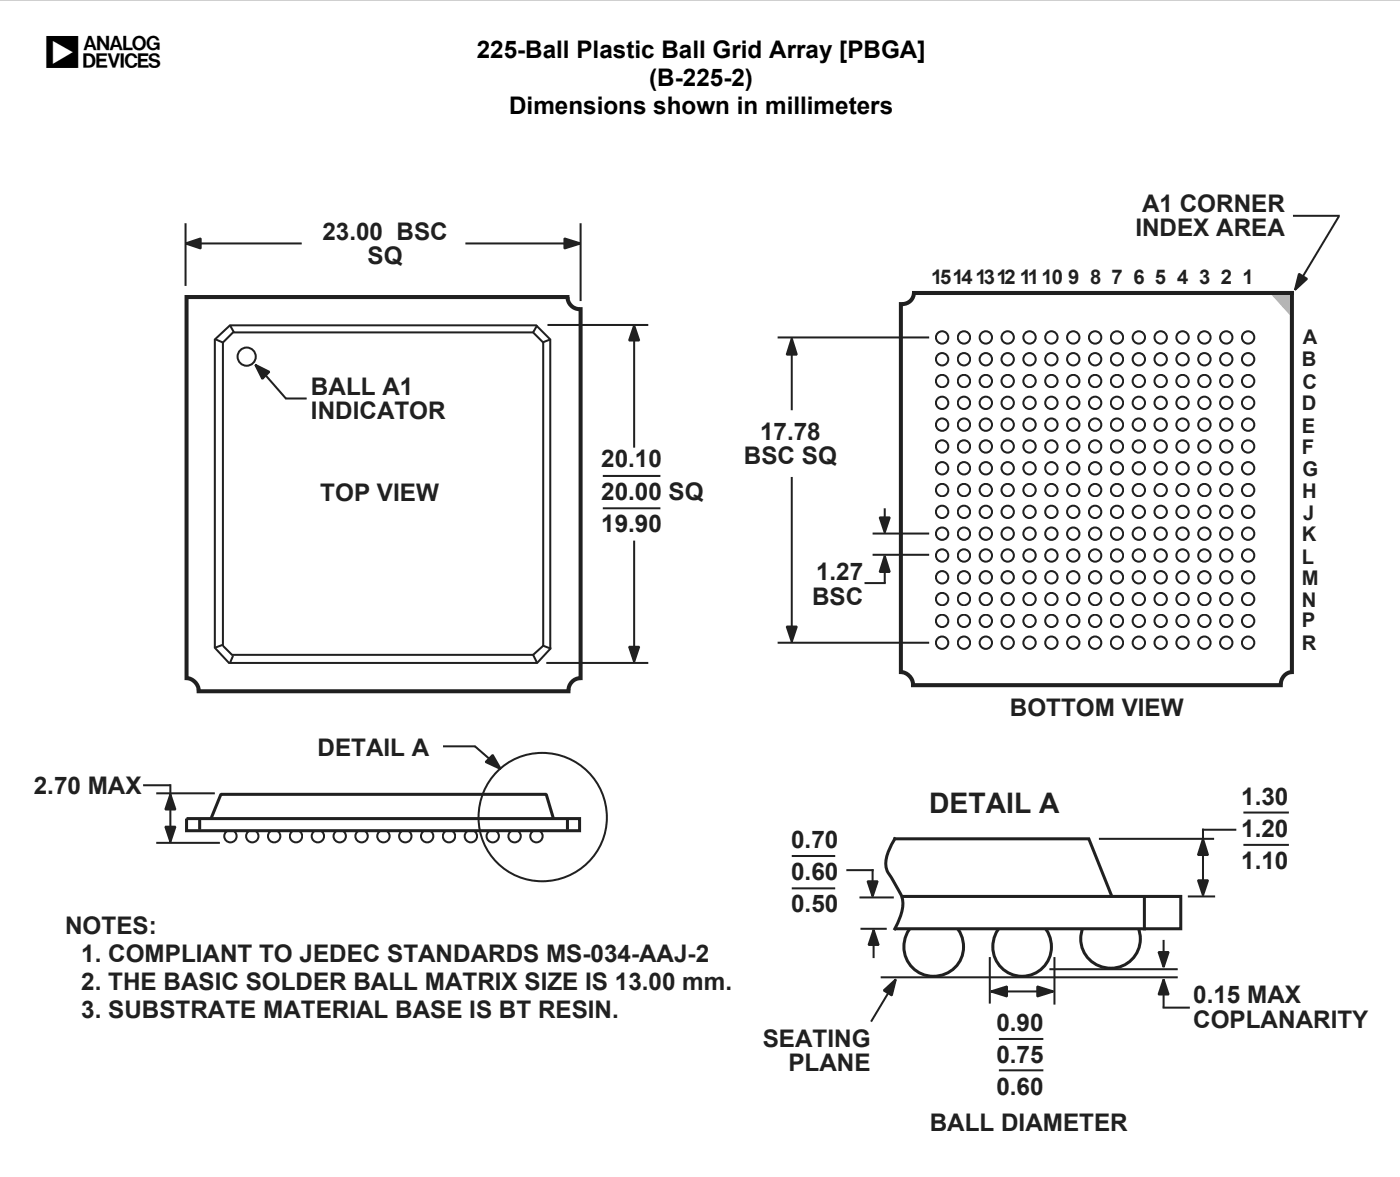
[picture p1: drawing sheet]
<svg xmlns="http://www.w3.org/2000/svg" width="122mm" height="103mm" viewBox="0 0 122 103" stroke-linecap="round" stroke-linejoin="round" font-family="sans-serif">
<path d="M-.1 0h122.4" fill="none" stroke="#000" stroke-width=".09"/>
<path d="M16.3 25.9v33.3M78.6 26.5v32.1M17.3 60.3h32.3" fill="none" stroke="#231f20" stroke-width=".35"/>
<path d="M17.5 21.2h8.7M52.7 41.5h4.9M52.7 44.3h4.9M69.1 41.7v13M69.2 74.7h3.6M69.2 77.5h3.6M108.6 70.9h3.8M108.6 73.7h3.8M87.3 90.7h3.7M87.3 93.4h3.7M101.6 87.9h2.2" fill="none" stroke="#231f20" stroke-width=".18"/>
<path d="M24.9 34.7h1.9z" fill="#231f20"/>
<g fill="none" stroke="#231f20" stroke-width=".18">
<path d="M16.2 19.6v5.3M50.7 19.6v6.6M18.8 29.6l1.3-1.2h26.7l1.2 1.2v27l-1.1 1.2h-26.9l-1.2-1.3zM18.8 29.6l.7 .3M19.5 29.9l.8-.9h26.2l.9 .9v26.4l-.9 .8h-26.2l-.8-.8zM20.1 28.4l.3 .6M23.1 32.6l1.8 2.1M24.9 34.8h1.9M40.7 21.2h8.7M46.9 28.4l-.4 .6M47.9 28.4h8.6M48 29.6l-.7 .3"/>
<path d="M55.4 29.4v9.6M19.5 56.3l-.7 .2M20.3 57.2l-.2 .6M46.5 57.1l.4 .7M47.4 56.3l.7 .3M47.8 57.8h8.7M55.4 47.3v9.9M38.8 65.1h2.6"/>
<circle cx="21.5" cy="31.1" r=".79"/>
<circle cx="82.2" cy="37.1" r=".54"/>
<circle cx="82.2" cy="29.4" r=".54"/>
<circle cx="82.2" cy="31.3" r=".54"/>
<circle cx="82.2" cy="33.2" r=".54"/>
<circle cx="82.2" cy="35.2" r=".54"/>
<circle cx="82.2" cy="39" r=".54"/>
<circle cx="84.1" cy="33.2" r=".54"/>
<circle cx="84.1" cy="35.2" r=".54"/>
<circle cx="84.1" cy="39" r=".54"/>
<circle cx="84.1" cy="29.4" r=".54"/>
<circle cx="84.1" cy="31.3" r=".54"/>
<circle cx="84.1" cy="37.1" r=".54"/>
<circle cx="86.1" cy="39" r=".54"/>
<circle cx="86.1" cy="35.2" r=".54"/>
<circle cx="86.1" cy="29.4" r=".54"/>
<circle cx="86.1" cy="37.1" r=".54"/>
<circle cx="86.1" cy="31.3" r=".54"/>
<circle cx="86.1" cy="33.2" r=".54"/>
<circle cx="88" cy="31.3" r=".54"/>
<circle cx="88" cy="39" r=".54"/>
<circle cx="88" cy="35.2" r=".54"/>
<circle cx="88" cy="37.1" r=".54"/>
<circle cx="88" cy="33.2" r=".54"/>
<circle cx="88" cy="29.4" r=".54"/>
<circle cx="89.9" cy="39" r=".54"/>
<circle cx="89.9" cy="33.2" r=".54"/>
<circle cx="89.9" cy="29.4" r=".54"/>
<circle cx="89.9" cy="31.3" r=".54"/>
<circle cx="89.9" cy="37.1" r=".54"/>
<circle cx="89.9" cy="35.2" r=".54"/>
<circle cx="91.8" cy="37.1" r=".54"/>
<circle cx="91.8" cy="33.2" r=".54"/>
<circle cx="91.8" cy="35.2" r=".54"/>
<circle cx="91.8" cy="31.3" r=".54"/>
<circle cx="91.8" cy="29.4" r=".54"/>
<circle cx="91.8" cy="39" r=".54"/>
<circle cx="93.7" cy="37.1" r=".54"/>
<circle cx="93.7" cy="39" r=".54"/>
<circle cx="93.7" cy="29.4" r=".54"/>
<circle cx="93.7" cy="35.2" r=".54"/>
<circle cx="93.7" cy="33.2" r=".54"/>
<circle cx="93.7" cy="31.3" r=".54"/>
<circle cx="95.6" cy="33.2" r=".54"/>
<circle cx="95.6" cy="29.4" r=".54"/>
<circle cx="95.6" cy="39" r=".54"/>
<circle cx="95.6" cy="37.1" r=".54"/>
<circle cx="95.6" cy="31.3" r=".54"/>
<circle cx="95.6" cy="35.2" r=".54"/>
<circle cx="97.5" cy="39" r=".54"/>
<circle cx="97.5" cy="37.1" r=".54"/>
<circle cx="97.5" cy="35.2" r=".54"/>
<circle cx="97.5" cy="33.2" r=".54"/>
<circle cx="97.5" cy="29.4" r=".54"/>
<circle cx="97.5" cy="31.3" r=".54"/>
<circle cx="99.4" cy="37.1" r=".54"/>
<circle cx="99.4" cy="29.4" r=".54"/>
<circle cx="99.4" cy="35.2" r=".54"/>
<circle cx="99.4" cy="31.3" r=".54"/>
<circle cx="99.4" cy="33.2" r=".54"/>
<circle cx="99.4" cy="39" r=".54"/>
<circle cx="101.3" cy="31.3" r=".54"/>
<circle cx="101.3" cy="39" r=".54"/>
<circle cx="101.3" cy="35.2" r=".54"/>
<circle cx="101.3" cy="33.2" r=".54"/>
<circle cx="101.3" cy="29.4" r=".54"/>
<circle cx="101.3" cy="37.1" r=".54"/>
<circle cx="103.2" cy="31.3" r=".54"/>
<circle cx="103.2" cy="37.1" r=".54"/>
<circle cx="103.2" cy="35.2" r=".54"/>
<circle cx="103.2" cy="29.4" r=".54"/>
<circle cx="103.2" cy="39" r=".54"/>
<circle cx="103.2" cy="33.2" r=".54"/>
<circle cx="105.1" cy="37.1" r=".54"/>
<circle cx="105.1" cy="33.2" r=".54"/>
<circle cx="105.1" cy="31.3" r=".54"/>
<circle cx="105.1" cy="35.2" r=".54"/>
<circle cx="105.1" cy="29.4" r=".54"/>
<circle cx="105.1" cy="39" r=".54"/>
<circle cx="107" cy="29.4" r=".54"/>
<circle cx="107" cy="39" r=".54"/>
<circle cx="107" cy="35.2" r=".54"/>
<circle cx="107" cy="31.3" r=".54"/>
<circle cx="107" cy="37.1" r=".54"/>
<circle cx="107" cy="33.2" r=".54"/>
<circle cx="108.9" cy="35.2" r=".54"/>
<circle cx="108.9" cy="33.2" r=".54"/>
<circle cx="108.9" cy="31.3" r=".54"/>
<circle cx="108.9" cy="37.1" r=".54"/>
<circle cx="108.9" cy="39" r=".54"/>
<circle cx="108.9" cy="29.4" r=".54"/>
<circle cx="82.2" cy="48.5" r=".54"/>
<circle cx="82.2" cy="52.3" r=".54"/>
<circle cx="82.2" cy="54.2" r=".54"/>
<circle cx="82.2" cy="40.9" r=".54"/>
<circle cx="82.2" cy="42.8" r=".54"/>
<circle cx="82.2" cy="46.6" r=".54"/>
<circle cx="82.2" cy="50.4" r=".54"/>
<circle cx="82.2" cy="44.7" r=".54"/>
<circle cx="82.2" cy="56.1" r=".54"/>
<circle cx="84.1" cy="52.3" r=".54"/>
<circle cx="84.1" cy="46.6" r=".54"/>
<circle cx="84.1" cy="54.2" r=".54"/>
<circle cx="84.1" cy="40.9" r=".54"/>
<circle cx="84.1" cy="48.5" r=".54"/>
<circle cx="84.1" cy="42.8" r=".54"/>
<circle cx="84.1" cy="50.4" r=".54"/>
<circle cx="84.1" cy="56.1" r=".54"/>
<circle cx="84.1" cy="44.7" r=".54"/>
<circle cx="86.1" cy="44.7" r=".54"/>
<circle cx="86.1" cy="42.8" r=".54"/>
<circle cx="86.1" cy="56.1" r=".54"/>
<circle cx="86.1" cy="40.9" r=".54"/>
<circle cx="86.1" cy="50.4" r=".54"/>
<circle cx="86.1" cy="46.6" r=".54"/>
<circle cx="86.1" cy="48.5" r=".54"/>
<circle cx="86.1" cy="52.3" r=".54"/>
<circle cx="86.1" cy="54.2" r=".54"/>
<circle cx="88" cy="42.8" r=".54"/>
<circle cx="88" cy="40.9" r=".54"/>
<circle cx="88" cy="52.3" r=".54"/>
<circle cx="88" cy="44.7" r=".54"/>
<circle cx="88" cy="46.6" r=".54"/>
<circle cx="88" cy="48.5" r=".54"/>
<circle cx="88" cy="54.2" r=".54"/>
<circle cx="88" cy="56.1" r=".54"/>
<circle cx="88" cy="50.4" r=".54"/>
<circle cx="89.9" cy="50.4" r=".54"/>
<circle cx="89.9" cy="44.7" r=".54"/>
<circle cx="89.9" cy="42.8" r=".54"/>
<circle cx="89.9" cy="56.1" r=".54"/>
<circle cx="89.9" cy="46.6" r=".54"/>
<circle cx="89.9" cy="48.5" r=".54"/>
<circle cx="89.9" cy="52.3" r=".54"/>
<circle cx="89.9" cy="40.9" r=".54"/>
<circle cx="89.9" cy="54.2" r=".54"/>
<circle cx="91.8" cy="40.9" r=".54"/>
<circle cx="91.8" cy="48.5" r=".54"/>
<circle cx="91.8" cy="52.3" r=".54"/>
<circle cx="91.8" cy="54.2" r=".54"/>
<circle cx="91.8" cy="44.7" r=".54"/>
<circle cx="91.8" cy="56.1" r=".54"/>
<circle cx="91.8" cy="42.8" r=".54"/>
<circle cx="91.8" cy="50.4" r=".54"/>
<circle cx="91.8" cy="46.6" r=".54"/>
<circle cx="93.7" cy="52.3" r=".54"/>
<circle cx="93.7" cy="48.5" r=".54"/>
<circle cx="93.7" cy="44.7" r=".54"/>
<circle cx="93.7" cy="56.1" r=".54"/>
<circle cx="93.7" cy="42.8" r=".54"/>
<circle cx="93.7" cy="50.4" r=".54"/>
<circle cx="93.7" cy="40.9" r=".54"/>
<circle cx="93.7" cy="54.2" r=".54"/>
<circle cx="93.7" cy="46.6" r=".54"/>
<circle cx="95.6" cy="46.6" r=".54"/>
<circle cx="95.6" cy="42.8" r=".54"/>
<circle cx="95.6" cy="44.7" r=".54"/>
<circle cx="95.6" cy="50.4" r=".54"/>
<circle cx="95.6" cy="56.1" r=".54"/>
<circle cx="95.6" cy="52.3" r=".54"/>
<circle cx="95.6" cy="54.2" r=".54"/>
<circle cx="95.6" cy="40.9" r=".54"/>
<circle cx="95.6" cy="48.5" r=".54"/>
<circle cx="97.5" cy="48.5" r=".54"/>
<circle cx="97.5" cy="42.8" r=".54"/>
<circle cx="97.5" cy="50.4" r=".54"/>
<circle cx="97.5" cy="40.9" r=".54"/>
<circle cx="97.5" cy="52.3" r=".54"/>
<circle cx="97.5" cy="54.2" r=".54"/>
<circle cx="97.5" cy="44.7" r=".54"/>
<circle cx="97.5" cy="56.1" r=".54"/>
<circle cx="97.5" cy="46.6" r=".54"/>
<circle cx="99.4" cy="52.3" r=".54"/>
<circle cx="99.4" cy="40.9" r=".54"/>
<circle cx="99.4" cy="48.5" r=".54"/>
<circle cx="99.4" cy="54.2" r=".54"/>
<circle cx="99.4" cy="42.8" r=".54"/>
<circle cx="99.4" cy="46.6" r=".54"/>
<circle cx="99.4" cy="50.4" r=".54"/>
<circle cx="99.4" cy="44.7" r=".54"/>
<circle cx="99.4" cy="56.1" r=".54"/>
<circle cx="101.3" cy="56.1" r=".54"/>
<circle cx="101.3" cy="48.5" r=".54"/>
<circle cx="101.3" cy="52.3" r=".54"/>
<circle cx="101.3" cy="42.8" r=".54"/>
<circle cx="101.3" cy="50.4" r=".54"/>
<circle cx="101.3" cy="40.9" r=".54"/>
<circle cx="101.3" cy="46.6" r=".54"/>
<circle cx="101.3" cy="54.2" r=".54"/>
<circle cx="101.3" cy="44.7" r=".54"/>
<circle cx="103.2" cy="44.7" r=".54"/>
<circle cx="103.2" cy="52.3" r=".54"/>
<circle cx="103.2" cy="42.8" r=".54"/>
<circle cx="103.2" cy="50.4" r=".54"/>
<circle cx="103.2" cy="56.1" r=".54"/>
<circle cx="103.2" cy="40.9" r=".54"/>
<circle cx="103.2" cy="48.5" r=".54"/>
<circle cx="103.2" cy="46.6" r=".54"/>
<circle cx="103.2" cy="54.2" r=".54"/>
<circle cx="105.1" cy="40.9" r=".54"/>
<circle cx="105.1" cy="46.6" r=".54"/>
<circle cx="105.1" cy="54.2" r=".54"/>
<circle cx="105.1" cy="56.1" r=".54"/>
<circle cx="105.1" cy="42.8" r=".54"/>
<circle cx="105.1" cy="44.7" r=".54"/>
<circle cx="105.1" cy="50.4" r=".54"/>
<circle cx="105.1" cy="48.5" r=".54"/>
<circle cx="105.1" cy="52.3" r=".54"/>
<circle cx="107" cy="42.8" r=".54"/>
<circle cx="107" cy="50.4" r=".54"/>
<circle cx="107" cy="52.3" r=".54"/>
<circle cx="107" cy="40.9" r=".54"/>
<circle cx="107" cy="56.1" r=".54"/>
<circle cx="107" cy="46.6" r=".54"/>
<circle cx="107" cy="48.5" r=".54"/>
<circle cx="107" cy="54.2" r=".54"/>
<circle cx="107" cy="44.7" r=".54"/>
<circle cx="108.9" cy="46.6" r=".54"/>
<circle cx="108.9" cy="54.2" r=".54"/>
<circle cx="108.9" cy="40.9" r=".54"/>
<circle cx="108.9" cy="48.5" r=".54"/>
<circle cx="108.9" cy="52.3" r=".54"/>
<circle cx="108.9" cy="42.8" r=".54"/>
<circle cx="108.9" cy="50.4" r=".54"/>
<circle cx="108.9" cy="56.1" r=".54"/>
<circle cx="108.9" cy="44.7" r=".54"/>
<circle cx="20.1" cy="73" r=".54"/>
<circle cx="22" cy="73" r=".54"/>
<circle cx="23.9" cy="73" r=".54"/>
<circle cx="25.8" cy="73" r=".54"/>
<circle cx="27.7" cy="73" r=".54"/>
<circle cx="29.7" cy="73" r=".54"/>
<circle cx="31.6" cy="73" r=".54"/>
<circle cx="33.5" cy="73" r=".54"/>
<circle cx="35.4" cy="73" r=".54"/>
<circle cx="37.3" cy="73" r=".54"/>
<circle cx="39.2" cy="73" r=".54"/>
<circle cx="41.1" cy="73" r=".54"/>
<circle cx="43" cy="73" r=".54"/>
<circle cx="44.9" cy="73" r=".54"/>
<circle cx="46.8" cy="73" r=".54"/>
</g>
<path d="M16.4 25.9h33.1a1.07 1.07 0 0 0 1.1 1.1M50.7 27v32.2a1.07 1.07 0 0 0-1.1 1M16.3 59.2a1.13 1.13 0 0 1 1 1" fill="none" stroke="#231f20" stroke-width=".35"/>
<g fill="#231f20" stroke="#231f20" stroke-width=".18">
<path d="M49.3 20.8l1.4 .4-1.4 .5z"/>
<path d="M16.2 21.2l1.3-.4v.9z"/>
<path d="M54.9 56.4h.9l-.4 1.4z"/>
<path d="M55.4 28.4l.4 1.3h-.9z"/>
<path d="M22.3 31.8l1.2 .6-.6 .7z"/>
</g>
<path d="M40.7 21.2h8.7" fill="none" stroke="#231f20" stroke-width=".09"/>
<path d="M18.3 71.7l1-2.4h28.4l.7 2.4" fill="none" stroke="#231f20" stroke-width=".26"/>
<path d="M16.3 71.4h34.3v1.1h-34.3zM17.4 71.5v.9zM49.5 71.5v.9z" fill="#fff"/>
<path d="M16.3 71.4h34.3v1.1h-34.3zM17.4 71.5v.9M49.5 71.5v.9" fill="none" stroke="#231f20" stroke-width=".26"/>
<g fill="#231f20" stroke="#231f20" stroke-width=".18">
<path d="M14.9 69.3l.4 1.3h-.9z"/>
<path d="M14.4 72.1h.9l-.4 1.4z"/>
</g>
<g fill="none" stroke="#231f20" stroke-width=".18">
<path d="M12.6 68.5h2.2M13.7 69.2h5M13.7 73.5h5.4M14.9 68.5v4.2"/>
<circle cx="47.4" cy="71.3" r="5.6"/>
</g>
<path d="M41.5 65.2l1.3 1.1z" fill="#231f20"/>
<path d="M112.9 18.8h4M116.8 18.9l-3.4 5.8M68 29.4h13M69.1 30.4v5.3M68 56.1h13M75.5 50.9h1.7M76.3 46.6h4.7M76.3 48.4h4.7M77.2 44.4v1.4M77.2 49.3v1.5M41.5 65.2l1.3 1.1" fill="none" stroke="#231f20" stroke-width=".18"/>
<g fill="#231f20" stroke="#231f20" stroke-width=".18">
<path d="M42.4 66.5l.6-.6 .7 1.2z"/>
<path d="M68.7 54.7h.9l-.5 1.3z"/>
<path d="M69.1 29.5l.5 1.4h-.9z"/>
<path d="M76.8 45.1h.9l-.5 1.4z"/>
<path d="M77.2 48.5l.5 1.4h-.9z"/>
<path d="M113.4 23.9l.7 .4-1.1 1z"/>
</g>
<path d="M79.8 25.5a1.02 1.02 0 0 1-1.1 1M79.8 25.6h33v33a1.06 1.06 0 0 0-1 1.1M78.6 58.6a1.13 1.13 0 0 1 1.1 1.1M79.7 59.8h32.1" fill="none" stroke="#231f20" stroke-width=".35"/>
<path d="M69.1 30.4v5.3" fill="none" stroke="#231f20" stroke-width=".09"/>
<path d="M111 25.7h1.6v1.8z" fill-rule="evenodd" fill="#abb2b9"/>
<path d="M96 73.2h9.9M103.8 78.2h2.2M105 72.4v4.4M77.7 86.4l-1.6 2.7M91.7 84.6h11" fill="none" stroke="#231f20" stroke-width=".18"/>
<g fill="#231f20" stroke="#231f20" stroke-width=".18">
<path d="M77.1 86.4l1.1-1-.4 1.5z"/>
<path d="M105 73.2l.4 1.4h-.8z"/>
<path d="M104.6 76.8h.8l-.4 1.3z"/>
</g>
<g fill="none" stroke="#231f20" stroke-width=".26">
<path d="M78.1 73.2h16.9l2 4.8"/>
<circle cx="81.5" cy="82.6" r="2.61"/>
<circle cx="89.2" cy="82.6" r="2.58"/>
<circle cx="97" cy="81.9" r="2.58"/>
</g>
<path d="M78.8 78.2h24.3v2.8h-24.9zM99.9 78.4v2.6z" fill="#fff"/>
<path d="M78.1 73.2a3.9 3.9 0 0 0-.7 2.5l.1 .4 .7 1.2a2.67 2.67 0 0 1 .2 3.1l-.3 .6M78.8 78.2h24.3v2.8h-24.9M99.9 78.4v2.6" fill="none" stroke="#231f20" stroke-width=".26"/>
<path d="M74 75.9h2.2v1.6M75.1 78.3h2.8M105 72.4h2.8M75.2 81h2.1M76.3 81.9v1.6M77 85.3h25.7M86.4 83.6v3.9M87.2 86.5h3.7M92 83.6v4M101.6 82.1v1.6M101.6 86.2v1.6" fill="none" stroke="#231f20" stroke-width=".18"/>
<g fill="#231f20" stroke="#231f20" stroke-width=".18">
<path d="M101.6 85.4l.4 1.4h-.9z"/>
<path d="M101.1 83.1h.9l-.4 1.3z"/>
<path d="M76.3 81.1l.4 1.3h-.9z"/>
<path d="M75.7 76.9h.9l-.4 1.3z"/>
<path d="M90.5 86.1l1.5 .4-1.5 .4z"/>
<path d="M86.5 86.5l1.4-.4v.8z"/>
</g>
<text font-size="3.5" x="4.1" y="6">a</text>
<text font-size="2.5" fill="#231f20" x="81.1" y="70.9">DETAIL A</text>
<g font-size="2.1">
<text x="41.6" y="5">225-Ball Plastic Ball Grid Array [PBGA]</text>
<text x="44.4" y="10">Dimensions shown in millimeters</text>
<text x="56.7" y="7.5">(B-225-2)</text>
</g>
<g font-size="2.1" fill="#231f20">
<text x="28.1" y="21">23.00 BSC</text>
<text x="32.1" y="23.1">SQ</text>
<text x="99.1" y="20.6">INDEX AREA</text>
<text x="99.7" y="18.5">A1 CORNER</text>
<text x="27.1" y="34.5">BALL A1</text>
<text x="27.1" y="36.6">INDICATOR</text>
<text x="52.5" y="40.8">20.10</text>
<text x="64.9" y="40.5">BSC SQ</text>
<text x="66.3" y="38.4">17.78</text>
<text x="28" y="43.7">TOP VIEW</text>
<text x="52.5" y="43.6">20.00 SQ</text>
<text x="52.5" y="46.4">19.90</text>
<text x="70.9" y="52.8">BSC</text>
<text x="71.2" y="50.6">1.27</text>
<text x="27.7" y="66">DETAIL A</text>
<text x="88.2" y="62.4">BOTTOM VIEW</text>
<text x="2.9" y="69.3">2.70 MAX</text>
<text x="108.3" y="70.2">1.30</text>
<text x="69.1" y="74">0.70</text>
<text x="69.1" y="76.8">0.60</text>
<text x="108.3" y="73">1.20</text>
<text x="108.3" y="75.8">1.10</text>
<text x="5.7" y="81.5">NOTES:</text>
<text x="7.1" y="83.9">1. COMPLIANT TO JEDEC STANDARDS MS-034-AAJ-2</text>
<text x="69.1" y="79.6">0.50</text>
<text x="7.1" y="86.4">2. THE BASIC SOLDER BALL MATRIX SIZE IS 13.00 mm.</text>
<text x="7.1" y="88.9">3. SUBSTRATE MATERIAL BASE IS BT RESIN.</text>
<text x="87" y="89.9">0.90</text>
<text x="104.2" y="87.6">0.15 MAX</text>
<text x="104.2" y="89.7">COPLANARITY</text>
<text x="66.6" y="91.4">SEATING</text>
<text x="68.8" y="93.5">PLANE</text>
<text x="87" y="92.7">0.75</text>
<text x="87" y="95.6">0.60</text>
<text x="81.2" y="98.6">BALL DIAMETER</text>
</g>
<g font-size="1.8" fill="#231f20">
<text x="81.3" y="24.7">15141312 1110 9 8 7 6 5 4 3 2</text>
<text x="108.5" y="24.7">1</text>
<text x="113.6" y="31.9">B</text>
<text x="113.6" y="35.8">D</text>
<text x="113.7" y="33.9">C</text>
<text x="113.7" y="30">A</text>
<text x="113.6" y="37.8">E</text>
<text x="113.6" y="39.7">F</text>
<text x="113.7" y="41.5">G</text>
<text x="113.6" y="47.2">K</text>
<text x="113.7" y="43.5">H</text>
<text x="113.7" y="45.3">J</text>
<text x="113.6" y="49.2">L</text>
<text x="113.6" y="51">M</text>
<text x="113.6" y="53">N</text>
<text x="113.6" y="54.7">P</text>
<text x="113.6" y="56.7">R</text>
</g>
</svg>
